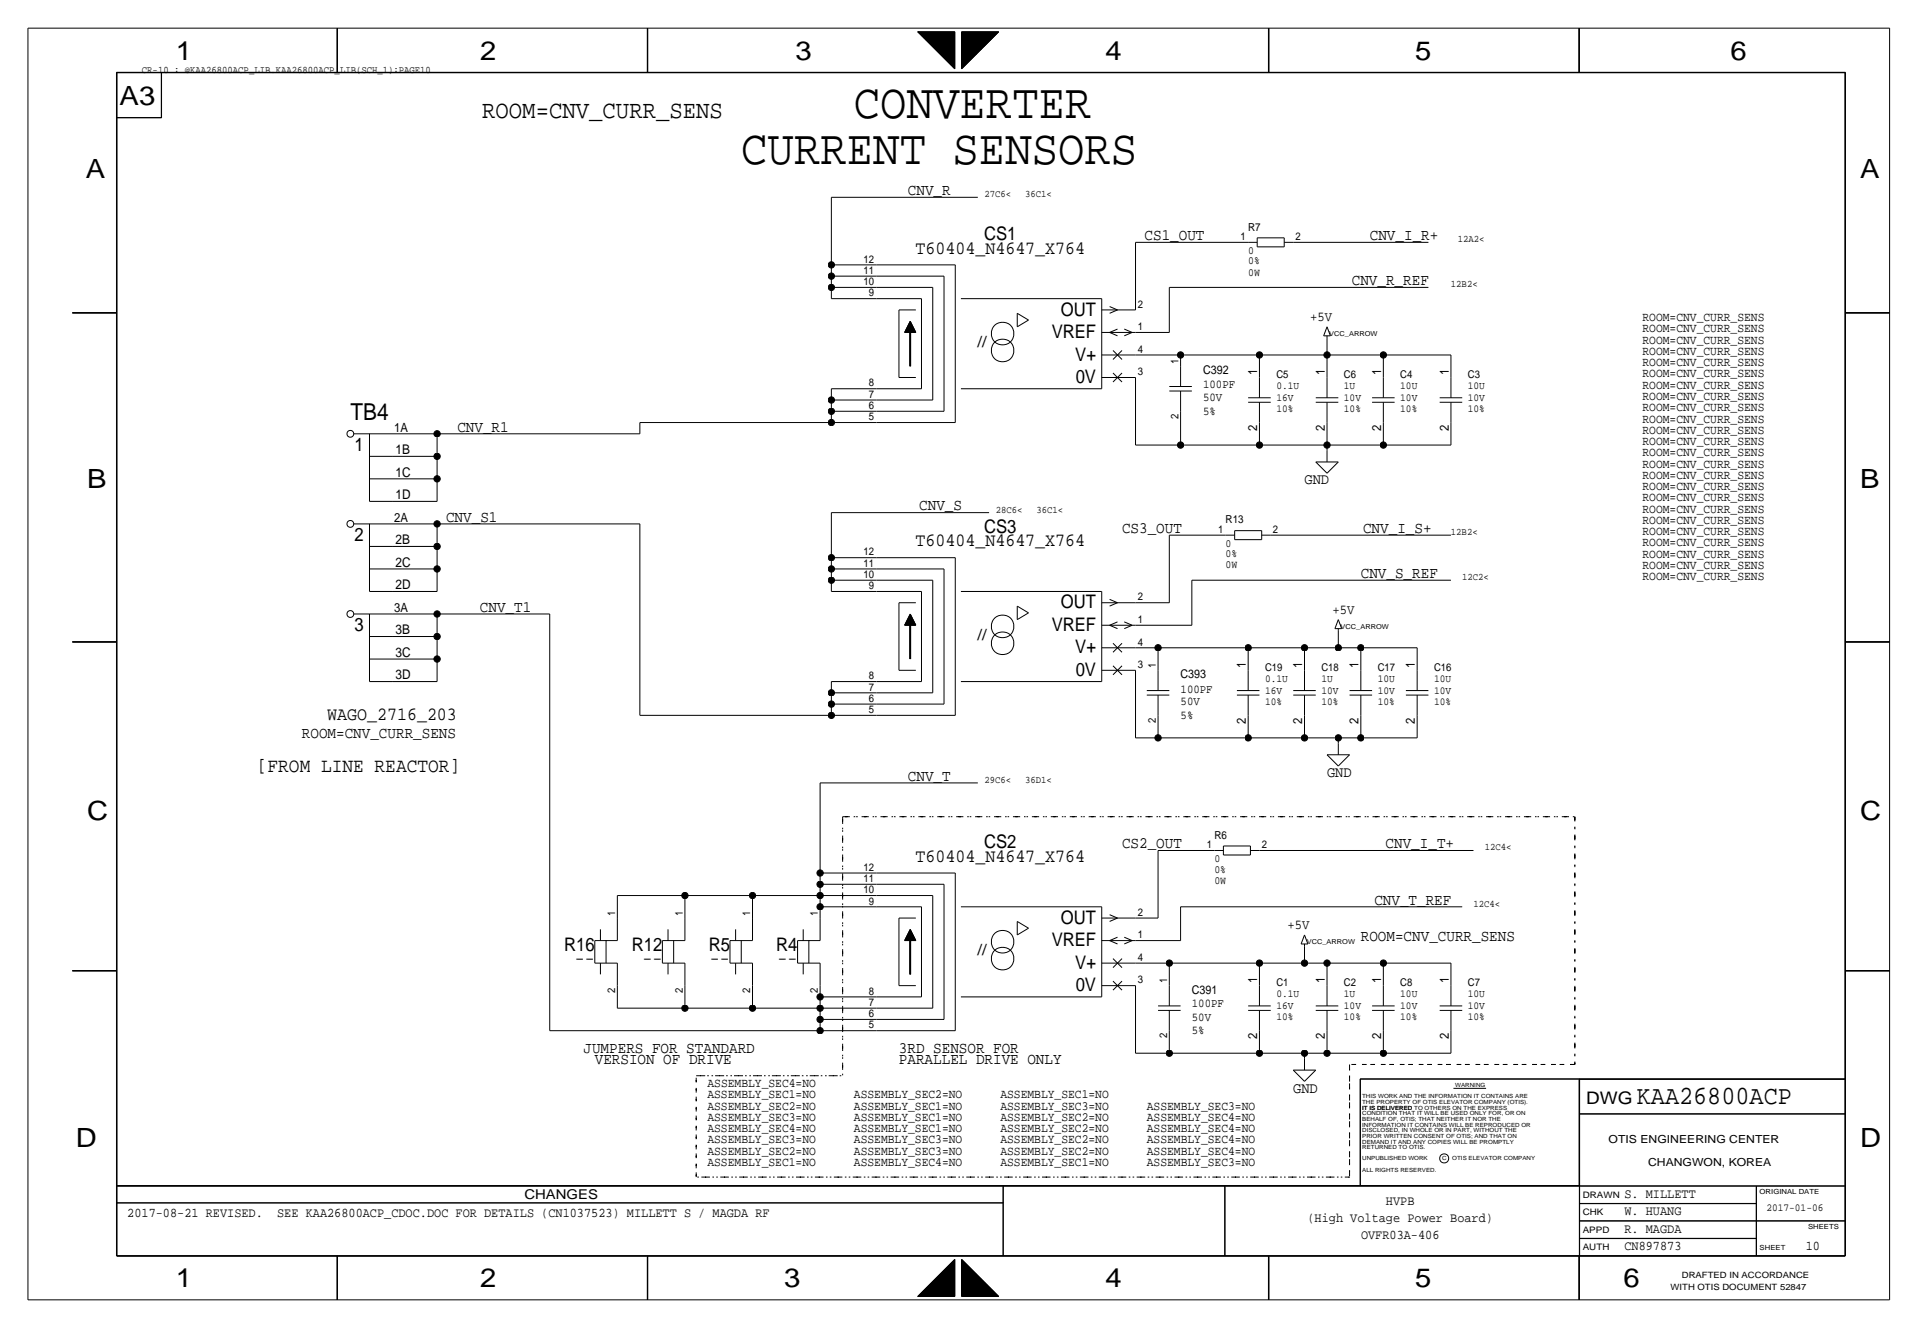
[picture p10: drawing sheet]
<svg xmlns="http://www.w3.org/2000/svg" width="432mm" height="300mm" viewBox="0 0 432 300" stroke-linecap="round" stroke-linejoin="round" font-family="sans-serif">
<g fill="none" stroke="#000" stroke-width=".23">
<path d="M6.3 6.4v286.8zM6.3 6.4h419.8zM26.3 16.3v267zM26.3 16.3h389.8zM26.3 16.4v266.9zM26.3 16.4h389.8zM26.4 16.4h389.6zM26.4 16.4v266.9zM36.4 16.4v10.2zM76 6.4v10zM76.1 6.4v10zM145.9 6.4v10z"/>
<path d="M146 6.4v10zM206.9 7.2h8.4zM206.9 7.2l8.4 8.3zM207 7.2h.1M207 7.3h.1M207.1 7.2v.1zM207.1 7.2v.2zM207.2 7.2v.2zM207.2 7.2v.3zM207.3 7.2v.3zM207.3 7.2v.4zM207.4 7.2v.4z"/>
<path d="M207.4 7.2v.5zM207.5 7.2v.5zM207.5 7.2v.6zM207.6 7.2v.6zM207.6 7.2v.7zM207.7 7.2v.7zM207.7 7.2v.8zM207.8 7.2v.8zM207.8 7.2v.9zM207.9 7.2v.9zM207.9 7.2v1zM208 7.2v1z"/>
<path d="M208 7.2v1.1zM208.1 7.2v1.1zM208.1 7.2v1.2zM208.2 7.2v1.2zM208.2 7.2v1.3zM208.3 7.2v1.3zM208.3 7.2v1.4zM208.4 7.2v1.4zM208.4 7.2v1.5zM208.5 7.2v1.5zM208.5 7.2v1.6zM208.6 7.2v1.6z"/>
<path d="M208.6 7.2v1.7zM208.7 7.2v1.7zM208.7 7.2v1.8zM208.8 7.2v1.8zM208.8 7.2v1.9zM208.9 7.2v1.9zM208.9 7.2v2zM209 7.2v2zM209 7.2v2.1zM209.1 7.2v2.1zM209.1 7.2v2.2zM209.2 7.2v2.2z"/>
<path d="M209.2 7.2v2.3zM209.3 7.2v2.4zM209.4 7.2v2.5zM209.5 7.2v2.6zM209.6 7.2v2.7zM209.7 7.2v2.7zM209.7 7.2v2.8zM209.8 7.2v2.8zM209.8 7.2v2.9zM209.9 7.2v2.9zM209.9 7.2v3zM210 7.2v3z"/>
<path d="M210 7.2v3.1zM210.1 7.2v3.1zM210.1 7.2v3.2zM210.2 7.2v3.2zM210.2 7.2v3.3zM210.3 7.2v3.3zM210.3 7.2v3.4zM210.4 7.2v3.4zM210.4 7.2v3.5zM210.5 7.2v3.5zM210.5 7.2v3.6zM210.6 7.2v3.6z"/>
<path d="M210.6 7.2v3.7zM210.7 7.2v3.7zM210.7 7.2v3.8zM210.8 7.2v3.8zM210.8 7.2v3.9zM210.9 7.2v3.9zM210.9 7.2v4zM211 7.2v4zM211 7.2v4.1zM211.1 7.2v4.1zM211.1 7.2v4.2zM211.2 7.2v4.2z"/>
<path d="M211.2 7.2v4.3zM211.3 7.2v4.3zM211.3 7.2v4.4zM211.4 7.2v4.4zM211.4 7.2v4.5zM211.5 7.2v4.5zM211.5 7.2v4.6zM211.6 7.2v4.6zM211.6 7.2v4.7zM211.7 7.2v4.7zM211.7 7.2v4.8zM211.8 7.2v4.8z"/>
<path d="M211.8 7.2v4.9zM211.9 7.2v4.9zM211.9 7.2v5zM212 7.2v5zM212 7.2v5.1zM212.1 7.2v5.1zM212.1 7.2v5.2zM212.2 7.2v5.2zM212.2 7.2v5.3zM212.3 7.2v5.3zM212.3 7.2v5.4zM212.4 7.2v5.4z"/>
<path d="M212.4 7.2v5.5zM212.5 7.2v5.6zM212.6 7.2v5.7zM212.7 7.2v5.8zM212.8 7.2v5.8zM212.8 7.2v5.9zM212.9 7.2v5.9zM212.9 7.2v6zM213 7.2v6zM213 7.2v6.1zM213.1 7.2v6.1zM213.1 7.2v6.2z"/>
<path d="M213.2 7.2v6.2zM213.2 7.2v6.3zM213.3 7.2v6.3zM213.3 7.2v6.4zM213.4 7.2v6.4zM213.4 7.2v6.5zM213.5 7.2v6.5zM213.5 7.2v6.6zM213.6 7.2v6.6zM213.6 7.2v6.7zM213.7 7.2v6.7zM213.7 7.2v6.8z"/>
<path d="M213.8 7.2v6.8zM213.8 7.2v6.9zM213.9 7.2v6.9zM213.9 7.2v7zM214 7.2v7zM214 7.2v7.1zM214.1 7.2v7.1zM214.1 7.2v7.2zM214.2 7.2v7.2zM214.2 7.2v7.3zM214.3 7.2v7.3zM214.3 7.2v7.4z"/>
<path d="M214.4 7.2v7.4zM214.4 7.2v7.5zM214.5 7.2v7.5zM214.5 7.2v7.6zM214.6 7.2v7.6zM214.6 7.2v7.7zM214.7 7.2v7.7zM214.7 7.2v7.8zM214.8 7.2v7.8zM214.8 7.2v7.9zM214.9 7.2v7.9zM214.9 7.2v8z"/>
<path d="M215 7.2v8zM215 7.2v8.1zM215.1 7.2v8.1zM215.1 7.2v8.2zM215.2 7.2v8.2zM215.2 7.2v8.3zM215.3 7.2v8.3zM216.8 7.2v8.3zM216.8 7.2h8.4zM216.9 7.2v8.3zM216.9 7.2v8.2zM217 7.2v8.2z"/>
<path d="M217 7.2v8.1zM217.1 7.2v8.1zM217.1 7.2v8zM217.2 7.2v8zM217.2 7.2v7.9zM217.3 7.2v7.9zM217.3 7.2v7.8zM217.4 7.2v7.8zM217.4 7.2v7.7zM217.5 7.2v7.7zM217.5 7.2v7.6zM217.6 7.2v7.6z"/>
<path d="M217.6 7.2v7.5zM217.7 7.2v7.5zM217.7 7.2v7.4zM217.8 7.2v7.4zM217.8 7.2v7.3zM217.9 7.2v7.3zM217.9 7.2v7.2zM218 7.2v7.2zM218 7.2v7.1zM218.1 7.2v7.1zM218.1 7.2v7zM218.2 7.2v7z"/>
<path d="M218.2 7.2v6.9zM218.3 7.2v6.9zM218.3 7.2v6.8zM218.4 7.2v6.8zM218.4 7.2v6.7zM218.5 7.2v6.7zM218.5 7.2v6.6zM218.6 7.2v6.6zM218.6 7.2v6.5zM218.7 7.2v6.5zM218.7 7.2v6.4zM218.8 7.2v6.4z"/>
<path d="M218.8 7.2v6.3zM218.9 7.2v6.3zM218.9 7.2v6.2zM219 7.2v6.2zM219 7.2v6.1zM219.1 7.2v6.1zM219.2 7.2v6zM219.3 7.2v5.9zM219.4 7.2v5.8zM219.5 7.2v5.7zM219.6 7.2v5.6zM219.7 7.2v5.5z"/>
<path d="M219.7 7.2v5.4zM219.8 7.2v5.4zM219.8 7.2v5.3zM219.9 7.2v5.3zM219.9 7.2v5.2zM220 7.2v5.2zM220 7.2v5.1zM220.1 7.2v5.1zM220.1 7.2v5zM220.2 7.2v5zM220.2 7.2v4.9zM220.3 7.2v4.9z"/>
<path d="M220.3 7.2v4.8zM220.4 7.2v4.8zM220.4 7.2v4.7zM220.5 7.2v4.7zM220.5 7.2v4.6zM220.6 7.2v4.6zM220.6 7.2v4.5zM220.7 7.2v4.5zM220.7 7.2v4.4zM220.8 7.2v4.4zM220.8 7.2v4.3zM220.9 7.2v4.3z"/>
<path d="M220.9 7.2v4.2zM221 7.2v4.2zM221 7.2v4.1zM221.1 7.2v4.1zM221.1 7.2v4zM221.2 7.2v4zM221.2 7.2v3.9zM221.3 7.2v3.9zM221.3 7.2v3.8zM221.4 7.2v3.8zM221.4 7.2v3.7zM221.5 7.2v3.7z"/>
<path d="M221.5 7.2v3.6zM221.6 7.2v3.6zM221.6 7.2v3.5zM221.7 7.2v3.5zM221.7 7.2v3.4zM221.8 7.2v3.4zM221.8 7.2v3.3zM221.9 7.2v3.3zM221.9 7.2v3.2zM222 7.2v3.2zM222 7.2v3.1zM222.1 7.2v3.1z"/>
<path d="M222.1 7.2v3zM222.2 7.2v3zM222.2 7.2v2.9zM222.3 7.2v2.9zM222.4 7.2v2.8zM222.5 7.2v2.7zM222.6 7.2v2.6zM222.7 7.2v2.5zM222.8 7.2v2.4zM222.9 7.2v2.3zM222.9 7.2v2.2zM223 7.2v2.2z"/>
<path d="M223 7.2v2.1zM223.1 7.2v2.1zM223.1 7.2v2zM223.2 7.2v2zM223.2 7.2v1.9zM223.3 7.2v1.9zM223.3 7.2v1.8zM223.4 7.2v1.8zM223.4 7.2v1.7zM223.5 7.2v1.7zM223.5 7.2v1.6zM223.6 7.2v1.6z"/>
<path d="M223.6 7.2v1.5zM223.7 7.2v1.5zM223.7 7.2v1.4zM223.8 7.2v1.4zM223.8 7.2v1.3zM223.9 7.2v1.3zM223.9 7.2v1.2zM224 7.2v1.2zM224 7.2v1.1zM224.1 7.2v1.1zM224.1 7.2v1zM224.2 7.2v1z"/>
<path d="M224.2 7.2v.9zM224.3 7.2v.9zM224.3 7.2v.8zM224.4 7.2v.8zM224.4 7.2v.7zM224.5 7.2v.7zM224.5 7.2v.6zM224.6 7.2v.6zM224.6 7.2v.5zM224.7 7.2v.5zM224.7 7.2v.4zM224.8 7.2v.4z"/>
<path d="M224.8 7.2v.3zM224.9 7.2v.3zM224.9 7.2v.2zM225 7.2v.2zM225 7.2v.1zM225.1 7.2h.1M225.2 7.2l-8.4 8.3zM286 6.4v10zM286.1 6.4v10zM356 6.4v10zM356.1 6.4v10zM416 16.4v266.9z"/>
<path d="M416.1 16.4v266.9zM416.1 16.3v267zM426.1 6.4v286.8zM26.3 26.5h10.1zM26.3 26.6h10.1zM187.5 44.5v15.2zM187.5 59.7h10.1zM187.5 59.7v2.6zM187.5 44.5h33zM197.6 59.7h17.8zM215.4 59.7v35.6zM256 54.7h25.4z"/>
<path d="M256 54.7v15.2zM281.4 54.7h2.1zM283.5 53.6h6.1zM283.5 55.7h6.1zM283.5 53.6v2.1zM289.6 54.7h2zM289.6 53.6v2.1zM291.6 54.7h30.5zM16.3 70.6h10zM16.3 70.5h10zM187.5 62.3h10.1zM187.5 62.3v2.5z"/>
<path d="M187.5 64.8h10.1zM187.5 64.8v2.6zM187.5 67.4h10.1zM197.6 64.8h12.7zM197.6 67.4h10.2zM197.6 62.3h15.3zM202.7 69.9h3.8zM202.7 69.9v15.2zM204 75h2.5zM204 75h.1M204.1 74.8v.2zM204.1 74.7v.3z"/>
<path d="M204.2 74.6v.4zM204.2 74.5v.5zM204.3 74.4v.6zM204.3 74.3v.7zM204.4 74.2v.8zM204.4 74.1v.9zM204.5 74v1zM204.5 73.9v1.1zM204.6 73.8v1.2zM204.6 73.7v1.3zM204.7 73.6v1.4zM204.7 73.5v1.5z"/>
<path d="M204.8 73.4v1.6zM204.8 73.3v1.7zM204.9 73.2v1.8zM204.9 73.1v1.9zM205 72.9v2.1zM205 72.8v2.2zM205.1 72.7v2.3zM205.1 72.6v10zM205.2 72.5v10.1zM205.2 72.4v10.2zM205.2 72.4l1.3 2.6zM205.2 72.4l-1.2 2.6z"/>
<path d="M205.3 72.5v10.1zM205.3 72.6v10zM205.4 72.7v2.3zM205.4 72.8v2.2zM205.5 72.9v2.1zM205.5 73.1v1.9zM205.6 73.2v1.8zM205.6 73.3v1.7zM205.7 73.4v1.6zM205.7 73.5v1.5zM205.8 73.6v1.4zM205.8 73.7v1.3z"/>
<path d="M205.9 73.8v1.2zM205.9 73.9v1.1zM206 74v1zM206 74.1v.9zM206.1 74.2v.8zM206.1 74.3v.7zM206.2 74.4v.6zM206.2 74.5v.5zM206.3 74.6v.4zM206.3 74.7v.3zM206.4 74.8v.2zM206.5 75h.1"/>
<path d="M207.8 67.4v20.3zM210.3 64.8v25.4zM212.9 62.3v30.5zM216.7 67.4h31.7zM229.4 70.7l2.5 1.5zM229.4 70.7v3zM229.4 73.7l2.5-1.5zM248.4 75h7.6zM248.4 67.4v20.3zM248.4 69.9h7.6zM250.2 75l1.8-.8zM250.2 75l1.8 .7z"/>
<path d="M250.2 69.1l1.8 .8zM250.2 70.7l1.8-.8zM251 79l2 2.1zM253 79l-2 2.1zM253.5 75.7l1.8-.7zM253.5 74.2l1.8 .8zM256 75h7.7zM263.7 64.8h58.4zM263.7 64.8v10.2zM298.4 75.7h1.6zM299.2 76.3v3.8zM299.2 73.7l.8 2z"/>
<path d="M299.2 75.7v.6zM299.2 73.7l-.8 2zM416.1 70.6h10zM416.1 70.5h10zM79.8 97.8h8.6zM83.3 97.8v15.3zM88.4 97.8h10.2zM98.6 97.8v5.1zM98.6 97.8h45.7zM144.3 95.3h43.2zM144.3 95.3v2.5zM187.5 87.7h10.1z"/>
<path d="M187.5 95.3h10.1zM187.5 92.8v2.5zM187.5 92.8h10.1zM187.5 90.2v2.6zM187.5 90.2h10.1zM187.5 87.7v2.5zM197.6 92.8h15.3zM197.6 90.2h12.7zM197.6 87.7h10.2zM197.6 95.3h17.8zM202.7 85.1h3.8zM216.7 87.7h31.7z"/>
<path d="M248.4 80.1h7.6zM248.4 85.1h7.6zM251 84.1l2 2.1zM253 84.1l-2 2.1zM256 80.1h10.2zM256 85.1v15.3zM263.7 88.2h5zM263.7 87.2h5zM266.2 80.1h17.8zM266.2 80.1v2.5zM266.2 92.8v7.6zM266.2 88.2v4.6z"/>
<path d="M266.2 82.6v4.6zM281.4 90.7h5.1zM281.4 89.7h5.1zM284 80.1v5zM284 80.1h15.2zM284 95.3v5.1zM284 85.1v4.6zM284 90.7v4.6zM296.7 90.7h5.1zM296.7 89.7h5.1zM299.2 80.1h12.7zM299.2 80.1v5z"/>
<path d="M299.2 95.3v5.1zM299.2 85.1v4.6zM299.2 90.7v4.6zM309.4 90.7h5.1zM309.4 89.7h5.1zM311.9 80.1v5zM311.9 95.3v5.1zM311.9 85.1v4.6zM311.9 90.7v4.6zM311.9 80.1h15.3zM324.6 89.7h5.1zM324.6 90.7h5.1z"/>
<path d="M327.2 80.1v5zM327.2 95.3v5.1zM327.2 85.1v4.6zM327.2 90.7v4.6zM79.8 118.2h8.6zM83.3 108h5.1zM83.3 102.9h5.1zM83.3 113.1h5.1zM83.3 118.2v15.2zM88.4 113.1h10.2zM88.4 118.2h10.2zM88.4 108h10.2z"/>
<path d="M88.4 102.9h10.2zM98.6 118.2v5zM98.6 118.2h45.7zM98.6 108v5.1zM98.6 102.9v5.1zM144.3 118.2v43.1zM187.5 115.6h35.5zM187.5 115.6v10.2zM256 100.4h10.2zM266.2 100.4h17.8zM278.4 119.7v2zM278.4 119.7h6.1z"/>
<path d="M284 100.4h15.2zM284.5 119.7v2zM296.7 104.2l2.5 2.5zM296.7 104.2h5.1zM299.2 100.4h12.7zM299.2 100.4v1.3zM299.2 101.7v2.5zM301.8 104.2l-2.6 2.5zM311.9 100.4h15.3zM79.8 138.5h8.6zM83.3 123.2h5.1zM83.3 128.3h5.1z"/>
<path d="M83.3 133.4h5.1zM83.3 138.5v15.2zM88.4 128.3h10.2zM88.4 133.4h10.2zM88.4 123.2h10.2zM88.4 138.5h10.2zM98.6 138.5h25.4zM98.6 138.5v5.1zM98.6 128.3v5.1zM98.6 123.2v5.1zM124 138.5v94zM187.5 125.8h10.1z"/>
<path d="M187.5 125.8v2.5zM187.5 128.3h10.1zM187.5 128.3v2.6zM187.5 130.9h10.1zM187.5 130.9v2.5zM187.5 133.4h10.1zM197.6 125.8h17.8zM197.6 130.9h12.7zM197.6 133.4h10.2zM197.6 128.3h15.3zM202.7 135.9h3.8zM202.7 135.9v15.3z"/>
<path d="M204.5 139.9v1.1zM204.6 139.8v1.2zM204.6 139.7v1.3zM204.7 139.6v1.4zM204.7 139.5v1.5zM204.8 139.4v1.6zM204.8 139.3v1.7zM204.9 139.2v1.8zM204.9 139.1v1.9zM205 139v2zM205 138.9v2.1zM205.1 138.8v2.2z"/>
<path d="M205.1 138.7v9.9zM205.2 138.6v10zM205.2 138.5v10.1zM205.2 138.5l1.3 2.5zM205.2 138.5l-1.2 2.5zM205.3 138.6v10zM205.3 138.7v9.9zM205.4 138.8v2.2zM205.4 138.9v2.1zM205.5 139v2zM205.5 139.1v1.9zM205.6 139.2v1.8z"/>
<path d="M205.6 139.3v1.7zM205.7 139.4v1.6zM205.7 139.5v1.5zM205.8 139.6v1.4zM205.8 139.7v1.3zM205.9 139.8v1.2zM205.9 139.9v1.1zM207.8 133.4v20.3zM210.3 130.9v25.4zM212.9 128.3v30.5zM215.4 125.8v35.5zM216.7 133.4h31.7z"/>
<path d="M229.4 136.7l2.5 1.5zM229.4 136.7v3.1zM229.4 139.8l2.5-1.6zM248.4 133.4v20.3zM248.4 135.9h7.6zM250.2 135.2l1.8 .7zM250.2 136.7l1.8-.8zM256 135.9h7.7zM263.7 120.7v15.2zM263.7 120.7h12.7zM268.7 130.9v10.1zM268.7 130.9h58.5z"/>
<path d="M276.4 120.7h2zM278.4 121.7h6.1zM284.5 120.7h2zM286.5 120.7h40.7zM301.8 139.8l.7 2zM301.8 139.8l-.8 2zM16.3 144.7h10zM16.3 144.8h10zM83.3 153.7h5.1zM83.3 148.6h5.1zM83.3 143.6h5.1zM88.4 148.6h10.2z"/>
<path d="M88.4 153.7h10.2zM88.4 143.6h10.2zM98.6 143.6v5zM98.6 148.6v5.1zM187.5 158.8h10.1zM187.5 156.3h10.1zM187.5 153.7h10.1zM187.5 158.8v2.5zM187.5 156.3v2.5zM187.5 153.7v2.6zM197.6 158.8h15.3zM197.6 156.3h12.7z"/>
<path d="M197.6 153.7h10.2zM202.7 151.2h3.8zM204 141h2.5zM204 141h.1M204.1 140.8v.2zM204.1 140.7v.3zM204.2 140.6v.4zM204.2 140.5v.5zM204.3 140.4v.6zM204.3 140.3v.7zM204.4 140.2v.8zM204.4 140.1v.9z"/>
<path d="M204.5 140v1zM206 140v1zM206 140.1v.9zM206.1 140.2v.8zM206.1 140.3v.7zM206.2 140.4v.6zM206.2 140.5v.5zM206.3 140.6v.4zM206.3 140.7v.3zM206.4 140.8v.2zM206.5 141h.1M216.7 153.7h31.7z"/>
<path d="M248.4 146.1h7.6zM248.4 151.2h7.6zM248.4 141h7.6zM250.2 141l1.8-.7zM250.2 141l1.8 .8zM251 145.1l2 2zM251 150.2l2 2zM253 145.1l-2 2zM253 150.2l-2 2zM253.5 141.8l1.8-.8zM253.5 140.3l1.8 .7zM256 146.1h5.1z"/>
<path d="M256 151.2v15.2zM256 141h12.7zM258.6 155.8h5.1zM258.6 156.8h5.1zM261.1 146.1v5.1zM261.1 156.8v4.5zM261.1 151.2v4.6zM261.1 146.1h20.3zM278.9 155.8h5.1zM278.9 156.8h5.1zM281.4 146.1h12.7zM281.4 146.1v5.1z"/>
<path d="M281.4 151.2v4.6zM281.4 156.8v4.5zM291.6 155.8h5.1zM291.6 156.8h5.1zM294.1 146.1h7.7zM294.1 146.1v5.1zM294.1 151.2v4.6zM294.1 156.8v4.5zM301 141.8h1.5zM301.8 146.1h5zM301.8 142.3v3.8zM301.8 141.8v.5z"/>
<path d="M304.3 155.8h5.1zM304.3 156.8h5.1zM306.8 146.1v5.1zM306.8 151.2v4.6zM306.8 156.8v4.5zM306.8 146.1h12.7zM317 155.8h5.1zM317 156.8h5.1zM319.5 146.1v5.1zM319.5 151.2v4.6zM319.5 156.8v4.5zM416.1 144.8h10z"/>
<path d="M416.1 144.7h10zM144.3 161.3h43.2zM184.9 176.6v20.3zM184.9 176.6h35.6zM187.5 161.3h10.1zM197.6 161.3h17.8zM256 166.4h5.1zM261.1 161.3v5.1zM261.1 166.4h20.3zM281.4 166.4h12.7zM281.4 161.3v5.1zM294.1 166.4h7.7z"/>
<path d="M294.1 161.3v5.1zM299.2 170.2h5.1zM299.2 170.2l2.6 2.6zM301.8 166.4h5zM301.8 166.4v1.3zM301.8 167.7v2.5zM304.3 170.2l-2.5 2.6zM306.8 161.3v5.1zM306.8 166.4h12.7zM319.5 161.3v5.1zM184.9 199.4v2.6zM184.9 199.4h12.7z"/>
<path d="M184.9 196.9v2.5zM184.9 196.9h12.7zM197.6 196.9h17.8zM197.6 199.4h15.3zM212.9 199.4v30.5zM215.4 196.9v35.6zM261.1 191.8v15.3zM261.1 191.8h12.7zM273.8 191.8h2zM275.8 192.8h6.1zM275.8 190.8v2zM275.8 190.8h6.1z"/>
<path d="M281.9 191.8h2.1zM281.9 190.8v2zM284 191.8h48.2zM16.3 219h10zM16.3 218.9h10zM134.1 212.1v5.1zM134.1 212.1h5.1zM134.1 217.2h5.1zM135.4 217.2v2.6zM135.4 209.6v2.5zM136.7 212.1v5.1zM139.2 202v5.1z"/>
<path d="M139.2 202h15.2zM139.2 217.2v5.1zM139.2 207.1v5zM149.4 212.1v5.1zM149.4 212.1h5zM149.4 217.2h5zM150.6 217.2v2.6zM150.6 209.6v2.5zM151.9 212.1v5.1zM154.4 202h15.3zM154.4 202v5.1zM154.4 217.2v5.1z"/>
<path d="M154.4 207.1v5zM164.6 212.1v5.1zM164.6 212.1h5.1zM164.6 217.2h5.1zM165.9 217.2v2.6zM165.9 209.6v2.5zM167.1 212.1v5.1zM169.7 202h15.2zM169.7 202v5.1zM169.7 217.2v5.1zM169.7 207.1v5zM179.8 212.1v5.1z"/>
<path d="M179.8 212.1h5.1zM179.8 217.2h5.1zM181.1 217.2v2.6zM181.1 209.6v2.5zM182.4 212.1v5.1zM184.9 202v2.5zM184.9 202h12.7zM184.9 204.5h12.7zM184.9 204.5v2.6zM184.9 217.2v5.1zM184.9 207.1v5zM197.6 202h12.7z"/>
<path d="M197.6 204.5h10.2zM202.7 207.1h3.8zM202.7 207.1v15.2zM204 212.1h2.5zM204 212.1h.1M204.1 211.9v.2zM204.1 211.8v.3zM204.2 211.7v.4zM204.2 211.6v.5zM204.3 211.5v.6zM204.3 211.4v.7zM204.4 211.3v.8z"/>
<path d="M204.4 211.2v.9zM204.5 211.1v1zM204.5 211v1.1zM204.6 210.9v1.2zM204.6 210.8v1.3zM204.7 210.7v1.4zM204.7 210.6v1.5zM204.8 210.5v1.6zM204.8 210.4v1.7zM204.9 210.3v1.8zM204.9 210.2v1.9zM205 210.1v2z"/>
<path d="M205 210v2.1zM205.1 209.9v2.2zM205.1 209.8v10zM205.2 209.7v10.1zM205.2 209.6v10.2zM205.2 209.6l1.3 2.5zM205.2 209.6l-1.2 2.5zM205.3 209.7v10.1zM205.3 209.8v10zM205.4 209.9v2.2zM205.4 210v2.1zM205.5 210.1v2z"/>
<path d="M205.5 210.2v1.9zM205.6 210.3v1.8zM205.6 210.4v1.7zM205.7 210.5v1.6zM205.7 210.6v1.5zM205.8 210.7v1.4zM205.8 210.8v1.3zM205.9 210.9v1.2zM205.9 211v1.1zM206 211.1v1zM206 211.2v.9zM206.1 211.3v.8z"/>
<path d="M206.1 211.4v.7zM206.2 211.5v.6zM206.2 211.6v.5zM206.3 211.7v.4zM206.3 211.8v.3zM206.4 211.9v.2zM206.5 212.1h.1M207.8 204.5v20.3zM210.3 202v25.4zM216.7 204.5h31.7zM229.4 207.8l2.5 1.5zM229.4 207.8v3.1z"/>
<path d="M229.4 210.9l2.5-1.6zM248.4 217.2h7.6zM248.4 212.1h7.6zM248.4 204.5v20.3zM248.4 207.1h7.6zM250.2 212.1l1.8-.7zM250.2 212.1l1.8 .8zM250.2 206.3l1.8 .8zM250.2 207.8l1.8-.7zM251 216.2l2 2zM253 216.2l-2 2zM253.5 212.9l1.8-.8z"/>
<path d="M253.5 211.4l1.8 .7zM256 207.1h5.1zM256 217.2h7.7zM256 212.1h10.2zM263.7 217.2h20.3zM263.7 217.2v5.1zM266.2 204.5h63.5zM266.2 204.5v7.6zM284 217.2v5.1zM284 217.2h10.1zM293.4 212.9h1.5zM294.1 210.9l-.7 2z"/>
<path d="M294.1 217.2h5.1zM294.1 213.4v3.8zM294.1 210.9l.8 2zM294.1 212.9v.5zM299.2 217.2h12.7zM299.2 217.2v5.1zM311.9 217.2v5.1zM311.9 217.2h15.3zM327.2 217.2v5.1zM416.1 219h10zM416.1 218.9h10zM124 232.5h60.9z"/>
<path d="M139.2 222.3v5.1zM139.2 227.4h15.2zM154.4 227.4h15.3zM154.4 222.3v5.1zM169.7 227.4h15.2zM169.7 222.3v5.1zM184.9 224.8v2.6zM184.9 227.4v2.5zM184.9 229.9v2.6zM184.9 222.3v2.5zM184.9 227.4h12.7zM184.9 229.9h12.7z"/>
<path d="M184.9 224.8h12.7zM184.9 232.5h12.7zM197.6 229.9h15.3zM197.6 227.4h12.7zM197.6 224.8h10.2zM197.6 232.5h17.8zM202.7 222.3h3.8zM216.7 224.8h31.7zM248.4 222.3h7.6zM251 221.3l2 2zM253 221.3l-2 2zM256 237.5h7.7z"/>
<path d="M256 222.3v15.2zM261.1 227.9h5.1zM261.1 226.9h5.1zM263.7 237.5h20.3zM263.7 232.5v5zM263.7 227.9v4.6zM263.7 222.3v4.6zM281.4 227.9h5.1zM281.4 226.9h5.1zM284 237.5h10.1zM284 232.5v5zM284 222.3v4.6z"/>
<path d="M284 227.9v4.6zM294.1 237.5h5.1zM294.1 237.5v1.3zM294.1 238.8v2.6zM296.7 227.9h5.1zM296.7 226.9h5.1zM299.2 237.5h12.7zM299.2 232.5v5zM299.2 222.3v4.6zM299.2 227.9v4.6zM309.4 227.9h5.1zM309.4 226.9h5.1z"/>
<path d="M311.9 232.5v5zM311.9 222.3v4.6zM311.9 227.9v4.6zM311.9 237.5h15.3zM324.6 226.9h5.1zM324.6 227.9h5.1zM327.2 232.5v5zM327.2 222.3v4.6zM327.2 227.9v4.6zM291.6 241.4h5.1zM291.6 241.4l2.5 2.5zM296.7 241.4l-2.6 2.5z"/>
<path d="M306.7 243.4h109.4zM306.7 243.3h109.4zM306.7 243.3v24.2zM327.7 245.5h7.4zM356.1 243.4h60zM356.1 243.3v24.2zM356.1 251.2h60zM356.1 251.3h60zM356.1 243.3v49.9zM356.2 243.3v40zM26.3 271.3h199.9zM26.3 267.4h329.8z"/>
<path d="M26.3 267.5h389.8zM226.2 267.5v15.8zM276.1 267.5v15.8zM276.2 267.5v15.8zM356.1 279.3h39.9zM356.1 271.4h39.9zM356.1 271.5h39.9zM356.1 275.3h60zM356.1 275.4h60zM396 267.5v15.8zM6.3 293.2h419.8zM26.3 283.3h389.8z"/>
<path d="M26.3 283.2h389.8zM76 283.3v9.9zM76.1 283.3v9.9zM145.9 283.3v9.9zM146 283.3v9.9zM206.9 292.4h8.4zM207 292.4h.1M207.1 292.3v.1zM207.1 292.2v.2zM207.2 292.2v.2zM207.2 292.1v.3zM207.3 292v.4z"/>
<path d="M207.4 291.9v.5zM207.5 291.8v.6zM207.6 291.7v.7zM207.7 291.6v.8zM207.8 291.5v.9zM207.9 291.4v1zM208 291.3v1.1zM208.1 291.2v1.2zM208.2 291.1v1.3zM208.3 291v1.4zM208.4 290.9v1.5zM208.5 290.8v1.6z"/>
<path d="M208.6 290.7v1.7zM208.7 290.6v1.8zM208.8 290.5v1.9zM208.9 290.4v2zM209 290.3v2.1zM209.1 290.2v2.2zM209.2 290.1v2.3zM209.3 290v2.4zM209.4 289.9v2.5zM209.5 289.8v2.6zM209.6 289.7v2.7zM209.7 289.7v2.7z"/>
<path d="M209.7 289.6v2.8zM209.8 289.6v2.8zM209.8 289.5v2.9zM209.9 289.5v2.9zM209.9 289.4v3zM210 289.4v3zM210 289.3v3.1zM210.1 289.3v3.1zM210.1 289.2v3.2zM210.2 289.2v3.2zM210.2 289.1v3.3zM210.3 289.1v3.3z"/>
<path d="M210.3 289v3.4zM210.4 289v3.4zM210.4 288.9v3.5zM210.5 288.8v3.6zM210.6 288.7v3.7zM210.7 288.6v3.8zM210.8 288.5v3.9zM210.9 288.4v4zM211 288.3v4.1zM211.1 288.2v4.2zM211.2 288.1v4.3zM211.3 288v4.4z"/>
<path d="M211.4 287.9v4.5zM211.5 287.8v4.6zM211.6 287.7v4.7zM211.7 287.6v4.8zM211.8 287.5v4.9zM211.9 287.4v5zM212 287.3v5.1zM212.1 287.2v5.2zM212.2 287.1v5.3zM212.3 287v5.4zM212.4 286.9v5.5zM212.5 286.8v5.6z"/>
<path d="M212.6 286.7v5.7zM212.7 286.6v5.8zM212.8 286.6v5.8zM212.8 286.5v5.9zM212.9 286.5v5.9zM212.9 286.4v6zM213 286.4v6zM213 286.3v6.1zM213.1 286.3v6.1zM213.1 286.2v6.2zM213.2 286.2v6.2zM213.2 286.1v6.3z"/>
<path d="M213.3 286.1v6.3zM213.3 286v6.4zM213.4 286v6.4zM213.4 285.9v6.5zM213.5 285.9v6.5zM213.5 285.8v6.6zM213.6 285.7v6.7zM213.7 285.6v6.8zM213.8 285.5v6.9zM213.9 285.4v7zM214 285.3v7.1zM214.1 285.2v7.2z"/>
<path d="M214.2 285.1v7.3zM214.3 285v7.4zM214.4 284.9v7.5zM214.5 284.8v7.6zM214.6 284.7v7.7zM214.7 284.6v7.8zM214.8 284.5v7.9zM214.9 284.4v8zM215 284.3v8.1zM215.1 284.2v8.2zM215.2 284.1v8.3zM215.3 284l-8.4 8.4z"/>
<path d="M215.3 284v8.4zM216.8 284v8.4zM216.8 284l8.4 8.4zM216.8 292.4h8.4zM216.9 284.1v8.3zM217 284.2v8.2zM217.1 284.3v8.1zM217.2 284.4v8zM217.3 284.5v7.9zM217.4 284.6v7.8zM217.5 284.7v7.7zM217.6 284.8v7.6z"/>
<path d="M217.7 284.9v7.5zM217.8 285v7.4zM217.9 285.1v7.3zM218 285.2v7.2zM218.1 285.3v7.1zM218.2 285.4v7zM218.3 285.5v6.9zM218.4 285.6v6.8zM218.5 285.7v6.7zM218.6 285.8v6.6zM218.6 285.9v6.5zM218.7 285.9v6.5z"/>
<path d="M218.7 286v6.4zM218.8 286v6.4zM218.8 286.1v6.3zM218.9 286.1v6.3zM218.9 286.2v6.2zM219 286.2v6.2zM219 286.3v6.1zM219.1 286.3v6.1zM219.2 286.4v6zM219.3 286.5v5.9zM219.4 286.6v5.8zM219.5 286.7v5.7z"/>
<path d="M219.6 286.8v5.6zM219.7 286.9v5.5zM219.8 287v5.4zM219.9 287.1v5.3zM220 287.2v5.2zM220.1 287.3v5.1zM220.2 287.4v5zM220.3 287.5v4.9zM220.4 287.6v4.8zM220.5 287.7v4.7zM220.6 287.8v4.6zM220.7 287.9v4.5z"/>
<path d="M220.8 288v4.4zM220.9 288.1v4.3zM221 288.2v4.2zM221.1 288.3v4.1zM221.2 288.4v4zM221.3 288.5v3.9zM221.4 288.6v3.8zM221.5 288.7v3.7zM221.6 288.8v3.6zM221.7 288.9v3.5zM221.7 289v3.4zM221.8 289v3.4z"/>
<path d="M221.8 289.1v3.3zM221.9 289.1v3.3zM221.9 289.2v3.2zM222 289.2v3.2zM222 289.3v3.1zM222.1 289.3v3.1zM222.1 289.4v3zM222.2 289.4v3zM222.2 289.5v2.9zM222.3 289.5v2.9zM222.4 289.6v2.8zM222.5 289.7v2.7z"/>
<path d="M222.6 289.8v2.6zM222.7 289.9v2.5zM222.8 290v2.4zM222.9 290.1v2.3zM223 290.2v2.2zM223.1 290.3v2.1zM223.2 290.4v2zM223.3 290.5v1.9zM223.4 290.6v1.8zM223.5 290.7v1.7zM223.6 290.8v1.6zM223.7 290.9v1.5z"/>
<path d="M223.8 291v1.4zM223.9 291.1v1.3zM224 291.2v1.2zM224.1 291.3v1.1zM224.2 291.4v1zM224.3 291.5v.9zM224.4 291.6v.8zM224.5 291.7v.7zM224.6 291.8v.6zM224.7 291.9v.5zM224.8 292v.4zM224.9 292.1v.3z"/>
<path d="M224.9 292.2v.2zM225 292.2v.2zM225 292.3v.1zM225.1 292.4h.1M286 283.3v9.9zM286.1 283.3v9.9zM356 283.3v9.9zM356.1 283.3v9.9z"/>
<circle cx="226.1" cy="75.3" r="2.56"/>
<circle cx="226.1" cy="79.1" r="2.56"/>
<circle cx="79" cy="97.8" r=".77"/>
<circle cx="79" cy="118.2" r=".77"/>
<circle cx="79" cy="138.5" r=".77"/>
<circle cx="226.1" cy="141.3" r="2.56"/>
<circle cx="226.1" cy="145.1" r="2.56"/>
<circle cx="226.1" cy="216.2" r="2.56"/>
<circle cx="226.1" cy="212.4" r="2.56"/>
<circle cx="325.6" cy="261.3" r="1.02"/>
</g>
<path d="M190 184.2h165.1zM190 184.2v58.4zM355.1 184.2v55.9zM157 242.6h33zM157 242.6v22.9zM304.3 240.1h50.8zM304.3 240.1v25.4zM157 265.5h147.3z" fill="none" stroke="#000" stroke-width=".23" stroke-dasharray="1.1 1.4 .4 1.4" stroke-linecap="butt"/>
<g fill="#000" stroke="#000" stroke-width=".23">
<circle cx="187.5" cy="59.7" r=".71"/>
<circle cx="187.5" cy="62.3" r=".71"/>
<circle cx="187.5" cy="64.8" r=".71"/>
<circle cx="98.6" cy="97.8" r=".71"/>
<circle cx="187.5" cy="95.3" r=".71"/>
<circle cx="187.5" cy="90.2" r=".71"/>
<circle cx="187.5" cy="92.8" r=".71"/>
<circle cx="266.2" cy="80.1" r=".71"/>
<circle cx="284" cy="80.1" r=".71"/>
<circle cx="299.2" cy="80.1" r=".71"/>
<circle cx="311.9" cy="80.1" r=".71"/>
<circle cx="98.6" cy="118.2" r=".71"/>
<circle cx="98.6" cy="108" r=".71"/>
<circle cx="98.6" cy="102.9" r=".71"/>
<circle cx="266.2" cy="100.4" r=".71"/>
<circle cx="284" cy="100.4" r=".71"/>
<circle cx="299.2" cy="100.4" r=".71"/>
<circle cx="311.9" cy="100.4" r=".71"/>
<circle cx="98.6" cy="123.2" r=".71"/>
<circle cx="98.6" cy="128.3" r=".71"/>
<circle cx="98.6" cy="138.5" r=".71"/>
<circle cx="187.5" cy="128.3" r=".71"/>
<circle cx="187.5" cy="130.9" r=".71"/>
<circle cx="187.5" cy="125.8" r=".71"/>
<circle cx="98.6" cy="148.6" r=".71"/>
<circle cx="98.6" cy="143.6" r=".71"/>
<circle cx="187.5" cy="158.8" r=".71"/>
<circle cx="187.5" cy="156.3" r=".71"/>
<circle cx="261.1" cy="146.1" r=".71"/>
<circle cx="281.4" cy="146.1" r=".71"/>
<circle cx="294.1" cy="146.1" r=".71"/>
<circle cx="301.8" cy="146.1" r=".71"/>
<circle cx="306.8" cy="146.1" r=".71"/>
<circle cx="187.5" cy="161.3" r=".71"/>
<circle cx="261.1" cy="166.4" r=".71"/>
<circle cx="281.4" cy="166.4" r=".71"/>
<circle cx="294.1" cy="166.4" r=".71"/>
<circle cx="301.8" cy="166.4" r=".71"/>
<circle cx="306.8" cy="166.4" r=".71"/>
<circle cx="184.9" cy="196.9" r=".71"/>
<circle cx="184.9" cy="199.4" r=".71"/>
<circle cx="154.4" cy="202" r=".71"/>
<circle cx="169.7" cy="202" r=".71"/>
<circle cx="184.9" cy="202" r=".71"/>
<circle cx="184.9" cy="204.5" r=".71"/>
<circle cx="263.7" cy="217.2" r=".71"/>
<circle cx="284" cy="217.2" r=".71"/>
<circle cx="294.1" cy="217.2" r=".71"/>
<circle cx="299.2" cy="217.2" r=".71"/>
<circle cx="311.9" cy="217.2" r=".71"/>
<circle cx="154.4" cy="227.4" r=".71"/>
<circle cx="169.7" cy="227.4" r=".71"/>
<circle cx="184.9" cy="227.4" r=".71"/>
<circle cx="184.9" cy="224.8" r=".71"/>
<circle cx="184.9" cy="229.9" r=".71"/>
<circle cx="184.9" cy="232.5" r=".71"/>
<circle cx="263.7" cy="237.5" r=".71"/>
<circle cx="284" cy="237.5" r=".71"/>
<circle cx="294.1" cy="237.5" r=".71"/>
<circle cx="299.2" cy="237.5" r=".71"/>
<circle cx="311.9" cy="237.5" r=".71"/>
</g>
<g font-size="11.1">
<text x="192.5" y="26.7">CONVERTER</text>
<text x="167.1" y="36.9">CURRENT SENSORS</text>
</g>
<g font-size="6">
<text x="39.7" y="13.5">1</text>
<text x="108.3" y="13.5">2</text>
<text x="179.4" y="13.5">3</text>
<text x="249.2" y="13.5">4</text>
<text x="319.1" y="13.5">5</text>
<text x="390.2" y="13.5">6</text>
<text x="27" y="23.7">A3</text>
<text x="19.4" y="40.2">A</text>
<text x="419.4" y="40.2">A</text>
<text x="19.7" y="110">B</text>
<text x="419.4" y="110">B</text>
<text x="19.7" y="185">C</text>
<text x="419.4" y="185">C</text>
<text x="17.1" y="258.6">D</text>
<text x="419.4" y="258.6">D</text>
<text x="39.7" y="290.4">1</text>
<text x="108.3" y="290.4">2</text>
<text x="176.8" y="290.4">3</text>
<text x="249.2" y="290.4">4</text>
<text x="319.1" y="290.4">5</text>
<text x="366.1" y="290.4">6</text>
</g>
<text font-size="5.9" x="369.1" y="249">KAA26800ACP</text>
<text font-size="5.6" x="108.7" y="26.7">ROOM=CNV_CURR_SENS</text>
<text font-size="5.3" x="79" y="94.8">TB4</text>
<text font-size="4.5" x="57.9" y="174">[FROM LINE REACTOR]</text>
<g font-size="4.2">
<text x="206.4" y="57.2">T60404_N4647_X764</text>
<text x="221.9" y="54.2">CS1</text>
<text x="239.2" y="71.2">OUT</text>
<text x="237.1" y="76.3">VREF</text>
<text x="242.4" y="81.3">V+</text>
<text x="242.5" y="86.4">0V</text>
<text x="80" y="101.7">1</text>
<text x="80" y="122">2</text>
<text x="206.4" y="123.2">T60404_N4647_X764</text>
<text x="221.9" y="120.2">CS3</text>
<text x="239.2" y="137.2">OUT</text>
<text x="80" y="142.3">3</text>
<text x="237.1" y="142.3">VREF</text>
<text x="242.4" y="147.4">V+</text>
<text x="242.5" y="152.5">0V</text>
<text x="73.7" y="162.4">WAGO_2716_203</text>
<text x="221.9" y="191.3">CS2</text>
<text x="206.4" y="194.4">T60404_N4647_X764</text>
<text x="239.2" y="208.3">OUT</text>
<text x="127.2" y="214.4">R16</text>
<text x="142.5" y="214.4">R12</text>
<text x="159.8" y="214.4">R5</text>
<text x="175" y="214.4">R4</text>
<text x="237.1" y="213.4">VREF</text>
<text x="129.6" y="217.5">--</text>
<text x="144.8" y="217.5">--</text>
<text x="160.1" y="217.5">--</text>
<text x="175.3" y="217.5">--</text>
<text x="242.4" y="218.5">V+</text>
<text x="242.5" y="223.6">0V</text>
</g>
<text font-size="3.9" x="357.6" y="249">DWG</text>
<g font-size="3.6">
<text x="204.7" y="44">CNV_R</text>
<text x="258.1" y="54.2">CS1_OUT</text>
<text x="308.9" y="54.2">CNV_I_R+</text>
<text x="304.8" y="64.3">CNV_R_REF</text>
<text x="103.1" y="97.3">CNV_R1</text>
<text x="100.6" y="117.7">CNV_S1</text>
<text x="207.3" y="115.1">CNV_S</text>
<text x="253" y="120.2">CS3_OUT</text>
<text x="307.3" y="120.2">CNV_I_S+</text>
<text x="306.8" y="130.4">CNV_S_REF</text>
<text x="108.2" y="138">CNV_T1</text>
<text x="68.1" y="166.4">ROOM=CNV_CURR_SENS</text>
<text x="204.7" y="176.1">CNV_T</text>
<text x="253" y="191.3">CS2_OUT</text>
<text x="312.4" y="191.3">CNV_I_T+</text>
<text x="309.9" y="204">CNV_T_REF</text>
<text x="306.8" y="212.1">ROOM=CNV_CURR_SENS</text>
<text x="131.6" y="237.5">JUMPERS FOR STANDARD</text>
<text x="202.7" y="237.5">3RD SENSOR FOR</text>
<text x="134.1" y="240.1">VERSION OF DRIVE</text>
<text x="202.7" y="240.1">PARALLEL DRIVE ONLY</text>
</g>
<g font-size="3.5">
<text x="294.1" y="109.3">GND</text>
<text x="299.2" y="175.3">GND</text>
<text x="291.6" y="246.4">GND</text>
</g>
<g font-size="3.4">
<text x="220.4" y="78.3">//</text>
<text x="220.4" y="144.3">//</text>
<text x="220.4" y="215.4">//</text>
</g>
<g font-size="3.1">
<text x="295.4" y="72.4">+5V</text>
<text x="300.5" y="138.5">+5V</text>
<text x="290.3" y="209.6">+5V</text>
</g>
<g font-size="3">
<text x="89.2" y="107.5">1C</text>
<text x="89.2" y="102.4">1B</text>
<text x="89.2" y="112.6">1D</text>
<text x="89.2" y="122.7">2B</text>
<text x="89.2" y="127.8">2C</text>
<text x="89.2" y="132.9">2D</text>
<text x="89.2" y="143.1">3B</text>
<text x="89.2" y="148.1">3C</text>
<text x="89.2" y="153.2">3D</text>
<text x="28.7" y="274.4">2017-08-21 REVISED.</text>
<text x="62.5" y="274.4">SEE KAA26800ACP_CDOC.DOC FOR DETAILS (CN1037523) MILLETT S / MAGDA RF</text>
<text x="118.3" y="270.4">CHANGES</text>
<text x="294.8" y="275.6">(High Voltage Power Board)</text>
<text x="312.5" y="271.8">HVPB</text>
<text x="366.3" y="274.1">W. HUANG</text>
<text x="366.3" y="270.3">S. MILLETT</text>
<text x="306.9" y="279.5">OVFR03A-406</text>
<text x="366.3" y="282">CN897873</text>
<text x="366.3" y="278.2">R. MAGDA</text>
<text x="407.2" y="282">10</text>
</g>
<g font-size="2.9">
<text x="370.3" y="72.4">ROOM=CNV_CURR_SENS</text>
<text x="370.3" y="77.5">ROOM=CNV_CURR_SENS</text>
<text x="370.3" y="75">ROOM=CNV_CURR_SENS</text>
<text x="370.3" y="82.6">ROOM=CNV_CURR_SENS</text>
<text x="370.3" y="80.1">ROOM=CNV_CURR_SENS</text>
<text x="283.5" y="84.6" transform="rotate(-90 283.5 84.6)">1</text>
<text x="298.7" y="84.6" transform="rotate(-90 298.7 84.6)">1</text>
<text x="311.4" y="84.6" transform="rotate(-90 311.4 84.6)">1</text>
<text x="326.6" y="84.6" transform="rotate(-90 326.6 84.6)">1</text>
<text x="370.3" y="87.7">ROOM=CNV_CURR_SENS</text>
<text x="370.3" y="85.1">ROOM=CNV_CURR_SENS</text>
<text x="370.3" y="95.3">ROOM=CNV_CURR_SENS</text>
<text x="370.3" y="90.2">ROOM=CNV_CURR_SENS</text>
<text x="370.3" y="92.8">ROOM=CNV_CURR_SENS</text>
<text x="88.9" y="97.3">1A</text>
<text x="283.5" y="97.2" transform="rotate(-90 283.5 97.2)">2</text>
<text x="298.7" y="97.2" transform="rotate(-90 298.7 97.2)">2</text>
<text x="311.4" y="97.2" transform="rotate(-90 311.4 97.2)">2</text>
<text x="326.6" y="97.2" transform="rotate(-90 326.6 97.2)">2</text>
<text x="370.3" y="100.4">ROOM=CNV_CURR_SENS</text>
<text x="370.3" y="97.8">ROOM=CNV_CURR_SENS</text>
<text x="370.3" y="105.5">ROOM=CNV_CURR_SENS</text>
<text x="370.3" y="102.9">ROOM=CNV_CURR_SENS</text>
<text x="370.3" y="108">ROOM=CNV_CURR_SENS</text>
<text x="370.3" y="110.5">ROOM=CNV_CURR_SENS</text>
<text x="370.3" y="113.1">ROOM=CNV_CURR_SENS</text>
<text x="88.9" y="117.7">2A</text>
<text x="370.3" y="115.6">ROOM=CNV_CURR_SENS</text>
<text x="370.3" y="118.2">ROOM=CNV_CURR_SENS</text>
<text x="370.3" y="120.7">ROOM=CNV_CURR_SENS</text>
<text x="370.3" y="125.8">ROOM=CNV_CURR_SENS</text>
<text x="370.3" y="123.2">ROOM=CNV_CURR_SENS</text>
<text x="370.3" y="128.3">ROOM=CNV_CURR_SENS</text>
<text x="370.3" y="130.9">ROOM=CNV_CURR_SENS</text>
<text x="88.9" y="138">3A</text>
<text x="280.9" y="150.7" transform="rotate(-90 280.9 150.7)">1</text>
<text x="293.6" y="150.7" transform="rotate(-90 293.6 150.7)">1</text>
<text x="306.3" y="150.7" transform="rotate(-90 306.3 150.7)">1</text>
<text x="319" y="150.7" transform="rotate(-90 319 150.7)">1</text>
<text x="280.9" y="163.3" transform="rotate(-90 280.9 163.3)">2</text>
<text x="293.6" y="163.3" transform="rotate(-90 293.6 163.3)">2</text>
<text x="306.3" y="163.3" transform="rotate(-90 306.3 163.3)">2</text>
<text x="319" y="163.3" transform="rotate(-90 319 163.3)">2</text>
<text x="283.5" y="221.8" transform="rotate(-90 283.5 221.8)">1</text>
<text x="298.7" y="221.8" transform="rotate(-90 298.7 221.8)">1</text>
<text x="311.4" y="221.8" transform="rotate(-90 311.4 221.8)">1</text>
<text x="326.6" y="221.8" transform="rotate(-90 326.6 221.8)">1</text>
<text x="283.5" y="234.4" transform="rotate(-90 283.5 234.4)">2</text>
<text x="298.7" y="234.4" transform="rotate(-90 298.7 234.4)">2</text>
<text x="311.4" y="234.4" transform="rotate(-90 311.4 234.4)">2</text>
<text x="326.6" y="234.4" transform="rotate(-90 326.6 234.4)">2</text>
<text x="159.5" y="245.2">ASSEMBLY_SEC4=NO</text>
<text x="159.5" y="250.2">ASSEMBLY_SEC2=NO</text>
<text x="159.5" y="247.7">ASSEMBLY_SEC1=NO</text>
<text x="192.5" y="250.2">ASSEMBLY_SEC1=NO</text>
<text x="192.5" y="247.7">ASSEMBLY_SEC2=NO</text>
<text x="225.6" y="250.2">ASSEMBLY_SEC3=NO</text>
<text x="225.6" y="247.7">ASSEMBLY_SEC1=NO</text>
<text x="258.6" y="250.2">ASSEMBLY_SEC3=NO</text>
<text x="159.5" y="257.9">ASSEMBLY_SEC3=NO</text>
<text x="159.5" y="255.3">ASSEMBLY_SEC4=NO</text>
<text x="159.5" y="252.8">ASSEMBLY_SEC3=NO</text>
<text x="192.5" y="257.9">ASSEMBLY_SEC3=NO</text>
<text x="192.5" y="255.3">ASSEMBLY_SEC1=NO</text>
<text x="192.5" y="252.8">ASSEMBLY_SEC1=NO</text>
<text x="225.6" y="252.8">ASSEMBLY_SEC2=NO</text>
<text x="225.6" y="255.3">ASSEMBLY_SEC2=NO</text>
<text x="225.6" y="257.9">ASSEMBLY_SEC2=NO</text>
<text x="258.6" y="252.8">ASSEMBLY_SEC4=NO</text>
<text x="258.6" y="255.3">ASSEMBLY_SEC4=NO</text>
<text x="258.6" y="257.9">ASSEMBLY_SEC4=NO</text>
<text x="159.5" y="262.9">ASSEMBLY_SEC1=NO</text>
<text x="159.5" y="260.4">ASSEMBLY_SEC2=NO</text>
<text x="192.5" y="260.4">ASSEMBLY_SEC3=NO</text>
<text x="192.5" y="262.9">ASSEMBLY_SEC4=NO</text>
<text x="225.6" y="262.9">ASSEMBLY_SEC1=NO</text>
<text x="225.6" y="260.4">ASSEMBLY_SEC2=NO</text>
<text x="258.6" y="260.4">ASSEMBLY_SEC4=NO</text>
<text x="258.6" y="262.9">ASSEMBLY_SEC3=NO</text>
</g>
<g font-size="2.7">
<text x="271.3" y="84.4">C392</text>
<text x="271.3" y="87.4">100PF</text>
<text x="271.3" y="93.5">5%</text>
<text x="271.3" y="90.5">50V</text>
<text x="266.2" y="153">C393</text>
<text x="266.2" y="156.3">100PF</text>
<text x="266.2" y="159.1">50V</text>
<text x="266.2" y="162.1">5%</text>
<text x="268.7" y="224.1">C391</text>
<text x="268.7" y="227.1">100PF</text>
<text x="268.7" y="233.2">5%</text>
<text x="268.7" y="230.2">50V</text>
</g>
<g font-size="2.5">
<text x="281.4" y="52">R7</text>
<text x="281.4" y="57.3">0</text>
<text x="281.4" y="59.6">0%</text>
<text x="281.4" y="62.2">0W</text>
<text x="276.4" y="118.1">R13</text>
<text x="276.4" y="123.3">0</text>
<text x="276.4" y="125.7">0%</text>
<text x="276.4" y="128.2">0W</text>
<text x="273.8" y="189.2">R6</text>
<text x="273.8" y="194.5">0</text>
<text x="273.8" y="196.8">0%</text>
<text x="273.8" y="199.3">0W</text>
<text x="362.7" y="257.9">OTIS ENGINEERING CENTER</text>
<text x="371.6" y="262.9">CHANGWON, KOREA</text>
</g>
<g font-size="2.4">
<text x="194.7" y="59.2">12</text>
<text x="279.7" y="54.2">1</text>
<text x="292.1" y="54.2">2</text>
<text x="194.7" y="64.3">10</text>
<text x="194.7" y="61.8">11</text>
<text x="195.9" y="66.9">9</text>
<text x="256.5" y="69.4">2</text>
<text x="256.5" y="74.5">1</text>
<text x="256.5" y="79.6">4</text>
<text x="265.7" y="82.1" transform="rotate(-90 265.7 82.1)">1</text>
<text x="195.9" y="87.2">8</text>
<text x="195.9" y="89.7">7</text>
<text x="256.5" y="84.6">3</text>
<text x="287.8" y="85.3">C5</text>
<text x="287.8" y="87.8">0.1U</text>
<text x="303" y="85.3">C6</text>
<text x="303" y="87.8">1U</text>
<text x="315.7" y="85.3">C4</text>
<text x="315.7" y="87.8">10U</text>
<text x="331" y="85.3">C3</text>
<text x="331" y="87.8">10U</text>
<text x="195.9" y="92.3">6</text>
<text x="195.9" y="94.8">5</text>
<text x="265.7" y="94.5" transform="rotate(-90 265.7 94.5)">2</text>
<text x="287.8" y="90.4">16V</text>
<text x="287.8" y="92.9">10%</text>
<text x="303" y="90.4">10V</text>
<text x="303" y="92.9">10%</text>
<text x="315.7" y="92.9">10%</text>
<text x="315.7" y="90.4">10V</text>
<text x="331" y="92.9">10%</text>
<text x="331" y="90.4">10V</text>
<text x="194.7" y="125.3">12</text>
<text x="274.7" y="120.2">1</text>
<text x="287" y="120.2">2</text>
<text x="194.7" y="130.4">10</text>
<text x="194.7" y="127.8">11</text>
<text x="195.9" y="132.9">9</text>
<text x="256.5" y="135.4">2</text>
<text x="256.5" y="140.5">1</text>
<text x="256.5" y="145.6">4</text>
<text x="195.9" y="153.2">8</text>
<text x="195.9" y="155.8">7</text>
<text x="256.5" y="150.7">3</text>
<text x="260.6" y="150.7" transform="rotate(-90 260.6 150.7)">1</text>
<text x="285.2" y="151.3">C19</text>
<text x="285.2" y="153.8">0.1U</text>
<text x="297.9" y="151.3">C18</text>
<text x="297.9" y="153.8">1U</text>
<text x="310.6" y="151.3">C17</text>
<text x="310.6" y="153.8">10U</text>
<text x="323.3" y="151.3">C16</text>
<text x="323.3" y="153.8">10U</text>
<text x="195.9" y="158.3">6</text>
<text x="195.9" y="160.8">5</text>
<text x="285.2" y="156.4">16V</text>
<text x="285.2" y="159">10%</text>
<text x="297.9" y="156.4">10V</text>
<text x="297.9" y="159">10%</text>
<text x="310.6" y="156.4">10V</text>
<text x="310.6" y="159">10%</text>
<text x="323.3" y="159">10%</text>
<text x="323.3" y="156.4">10V</text>
<text x="260.6" y="163" transform="rotate(-90 260.6 163)">2</text>
<text x="272.1" y="191.3">1</text>
<text x="284.5" y="191.3">2</text>
<text x="194.7" y="196.4">12</text>
<text x="194.7" y="201.5">10</text>
<text x="194.7" y="198.9">11</text>
<text x="138.7" y="206.6" transform="rotate(-90 138.7 206.6)">1</text>
<text x="153.9" y="206.6" transform="rotate(-90 153.9 206.6)">1</text>
<text x="169.2" y="206.6" transform="rotate(-90 169.2 206.6)">1</text>
<text x="184.4" y="206.6" transform="rotate(-90 184.4 206.6)">1</text>
<text x="195.9" y="204">9</text>
<text x="256.5" y="206.6">2</text>
<text x="256.5" y="211.6">1</text>
<text x="256.5" y="216.7">4</text>
<text x="256.5" y="221.8">3</text>
<text x="263.1" y="221.8" transform="rotate(-90 263.1 221.8)">1</text>
<text x="138.7" y="224" transform="rotate(-90 138.7 224)">2</text>
<text x="153.9" y="224" transform="rotate(-90 153.9 224)">2</text>
<text x="169.2" y="224" transform="rotate(-90 169.2 224)">2</text>
<text x="184.4" y="224" transform="rotate(-90 184.4 224)">2</text>
<text x="195.9" y="224.3">8</text>
<text x="195.9" y="226.9">7</text>
<text x="287.8" y="227.5">16V</text>
<text x="287.8" y="222.5">C1</text>
<text x="287.8" y="224.9">0.1U</text>
<text x="303" y="224.9">1U</text>
<text x="303" y="222.5">C2</text>
<text x="303" y="227.5">10V</text>
<text x="315.7" y="222.5">C8</text>
<text x="315.7" y="224.9">10U</text>
<text x="315.7" y="227.5">10V</text>
<text x="331" y="222.5">C7</text>
<text x="331" y="227.5">10V</text>
<text x="331" y="224.9">10U</text>
<text x="195.9" y="229.4">6</text>
<text x="195.9" y="232">5</text>
<text x="287.8" y="230.1">10%</text>
<text x="303" y="230.1">10%</text>
<text x="315.7" y="230.1">10%</text>
<text x="331" y="230.1">10%</text>
<text x="263.1" y="234.2" transform="rotate(-90 263.1 234.2)">2</text>
<text x="398.3" y="273.1">2017-01-06</text>
</g>
<g font-size="2.3">
<text x="32" y="16.6">CR-10 : @KAA26800ACP_LIB.KAA26800ACP_LIB(SCH_1):PAGE10</text>
<text x="222" y="44.5">27C6&lt;</text>
<text x="231.1" y="44.5">36C1&lt;</text>
<text x="328.7" y="54.7">12A2&lt;</text>
<text x="327.2" y="64.8">12B2&lt;</text>
<text x="224.5" y="115.6">28C6&lt;</text>
<text x="233.7" y="115.6">36C1&lt;</text>
<text x="327.2" y="120.7">12B2&lt;</text>
<text x="329.7" y="130.9">12C2&lt;</text>
<text x="222" y="176.6">29C6&lt;</text>
<text x="231.1" y="176.6">36D1&lt;</text>
<text x="334.8" y="191.8">12C4&lt;</text>
<text x="332.2" y="204.5">12C4&lt;</text>
</g>
<g font-size="2">
<text x="356.9" y="270.3">DRAWN</text>
<text x="356.9" y="274.1">CHK</text>
<text x="356.9" y="282">AUTH</text>
<text x="356.9" y="278.2">APPD</text>
<text x="376.7" y="290.9">WITH OTIS DOCUMENT 52847</text>
<text x="379.2" y="288.3">DRAFTED IN ACCORDANCE</text>
</g>
<g font-size="1.6">
<text x="396.7" y="269.3">ORIGINAL DATE</text>
<text x="396.7" y="282">SHEET</text>
<text x="407.7" y="277.2">SHEETS</text>
</g>
<g font-size="1.5">
<text x="299.7" y="75.7">VCC_ARROW</text>
<text x="302.3" y="141.8">VCC_ARROW</text>
<text x="294.6" y="212.9">VCC_ARROW</text>
</g>
<g font-size="1.3">
<text x="328.1" y="245.2">WARNING</text>
<text x="307.1" y="249">THE PROPERTY OF OTIS ELEVATOR COMPANY (OTIS).</text>
<text x="307.1" y="250.3">IT IS DELIVERED</text>
<text x="307.1" y="247.8">THIS WORK AND THE INFORMATION IT CONTAINS ARE</text>
<text x="307.1" y="250.3">IT IS DELIVERED TO OTHERS ON THE EXPRESS</text>
<text x="307.1" y="251.6">CONDITION THAT IT WILL BE USED ONLY FOR, OR ON</text>
<text x="307.1" y="252.8">BEHALF OF, OTIS; THAT NEITHER IT NOR THE</text>
<text x="307.1" y="254.1">INFORMATION IT CONTAINS WILL BE REPRODUCED OR</text>
<text x="307.1" y="255.4">DISCLOSED, IN WHOLE OR IN PART, WITHOUT THE</text>
<text x="307.1" y="256.6">PRIOR WRITTEN CONSENT OF OTIS; AND THAT ON</text>
<text x="307.1" y="257.9">DEMAND IT AND ANY COPIES WILL BE PROMPTLY</text>
<text x="307.1" y="259.2">RETURNED TO OTIS.</text>
<text x="307.1" y="261.7">UNPUBLISHED WORK</text>
<text x="325.2" y="261.7">C</text>
<text x="327.5" y="261.7">OTIS ELEVATOR COMPANY</text>
<text x="307.1" y="264.3">ALL RIGHTS RESERVED.</text>
</g>
</svg>
